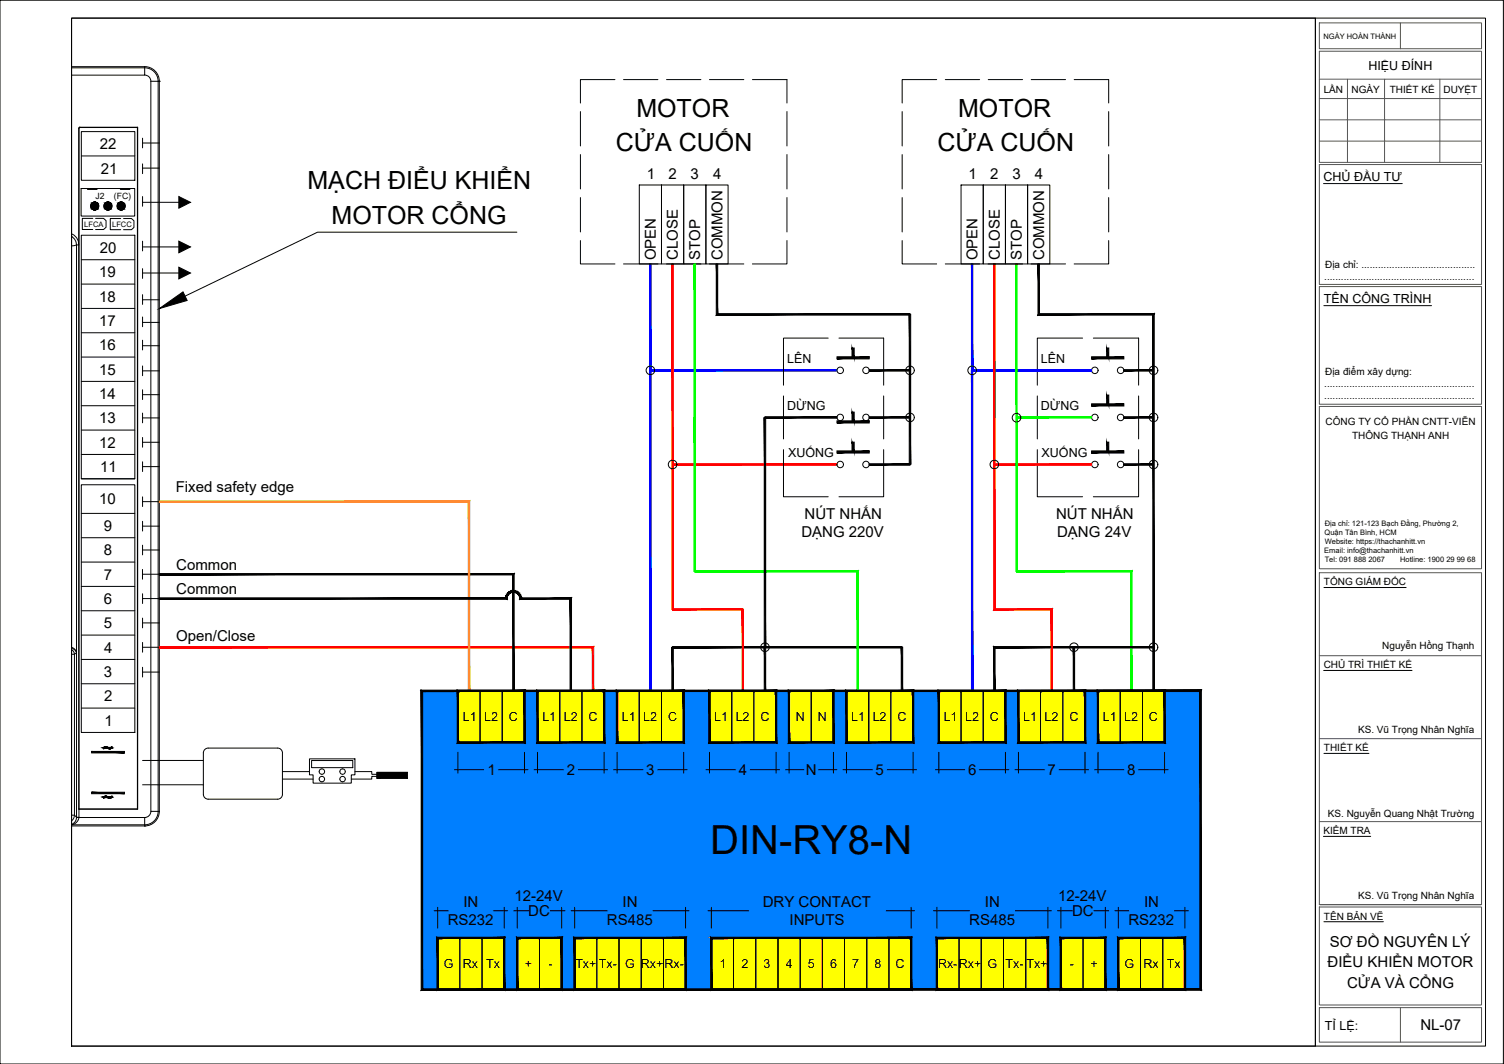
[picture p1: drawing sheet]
<svg xmlns="http://www.w3.org/2000/svg" width="420mm" height="297mm" viewBox="0 0 420 297" stroke-linecap="round" stroke-linejoin="round" font-family="sans-serif">
<!-- layer: PDF_Solid Fills -->
<g fill="#000" stroke="#000" stroke-width=".28">
<path d="M29.1 57.9h2.1zM29.6 58.5h1.1zM29.6 56.6h1.1zM50 54.9l3.2 1.6-3.2 1.6zM50 74.6l3.2 1.6-3.2 1.7zM50 67.3l3.2 1.6-3.2 1.7z"/>
<path d="M26.3 58.6h.4zM26.3 58.6h.4z"/>
<path d="M26.3 56.4h.4zM26.3 56.4h.4zM26.3 56.4h.4z"/>
<path d="M26.3 56.4l.5 .1zM26.1 56.5h.7zM26.1 56.5h.7zM26.1 56.5h.7z"/>
<path d="M26.1 56.5l.9 .1zM25.9 56.6h1.1zM25.9 56.6h1.1zM25.9 56.6h1.1z"/>
<path d="M26.1 58.6h.7zM26.1 58.6h.6zM26.3 58.6h.4z"/>
<path d="M25.9 56.6l1.3 .1zM25.7 56.7h1.5zM25.7 56.7h1.5zM25.7 56.7h1.5z"/>
<path d="M25.9 58.5h1.1zM25.9 58.5l.9 .1zM26.1 58.6h.7zM26.1 58.6h.7z"/>
<path d="M25.7 56.7l1.6 .1zM25.7 56.7l1.6 .1h-1.7zM25.6 56.8h1.7zM25.6 56.8h1.7z"/>
<path d="M25.7 58.4h1.5zM25.7 58.4l1.3 .1zM25.9 58.5h1.1zM25.9 58.5h1.1z"/>
<path d="M25.6 56.8l1.8 .2-.1-.2zM25.6 56.8l1.8 .2h-1.9zM25.5 57h1.9zM25.5 57h1.9z"/>
<path d="M25.6 58.2h1.7zM25.6 58.2l1.6 .2zM25.7 58.4h1.5zM25.7 58.4h1.5z"/>
<path d="M25.5 57l2 .1-.1-.1zM25.5 57l2 .1h-2.1zM25.4 57.1h2.1zM25.4 57.1h2.1z"/>
<path d="M25.5 58.1l1.8 .1 .1-.1zM25.5 58.1l1.8 .1h-1.7zM25.6 58.2h1.7zM25.6 58.2h1.7z"/>
<path d="M25.4 57.1l2.1 .2v-.2zM25.4 57.1l2.1 .2h-2.1zM25.4 57.3h2.1zM25.4 57.3h2.1z"/>
<path d="M25.4 57.9l2 .2 .1-.2zM25.4 57.9l2 .2h-1.9zM25.5 58.1h1.9zM25.5 58.1h1.9z"/>
<path d="M25.4 57.3l2.2 .2-.1-.2zM25.4 57.3l2.2 .2h-2.2z"/>
<path d="M25.4 57.7l2.1 .2v-.2zM25.4 57.7l2.1 .2h-2.1zM25.4 57.9h2.1zM25.4 57.9h2.1z"/>
<path d="M25.4 57.5l2.1 .2 .1-.2zM25.4 57.5l2.1 .2h-2.1zM25.4 57.7h2.1zM25.4 57.7h2.1z"/>
<path d="M30 58.6h.3zM30 58.6h.3z"/>
<path d="M30 56.4h.3zM30 56.4h.3zM30 56.4h.3z"/>
<path d="M30 56.4l.5 .1zM29.8 56.5h.7z"/>
<path d="M29.8 58.6h.7zM29.8 58.6h.7z"/>
<path d="M29.8 58.6h.7zM29.8 58.6h.5zM30 58.6h.3z"/>
<path d="M29.8 56.5h.7zM29.8 56.5h.7z"/>
<path d="M29.8 56.5l.9 .1zM29.6 56.6h1.1zM29.6 56.6h1.1z"/>
<path d="M29.6 56.6l1.3 .1zM29.4 56.7h1.5zM29.4 56.7h1.5zM29.4 56.7h1.5z"/>
<path d="M29.6 58.5h1.1zM29.6 58.5l.9 .1z"/>
<path d="M29.4 56.7l1.6 .1zM29.4 56.7l1.6 .1h-1.7zM29.3 56.8h1.7zM29.3 56.8h1.7z"/>
<path d="M29.4 58.4h1.5zM29.4 58.4l1.3 .1zM29.6 58.5h1.1z"/>
<path d="M29.3 56.8l1.8 .2-.1-.2zM29.3 56.8l1.8 .2h-1.9zM29.2 57h1.9zM29.2 57h1.9z"/>
<path d="M29.3 58.2h1.7zM29.3 58.2l1.6 .2zM29.4 58.4h1.5zM29.4 58.4h1.5z"/>
<path d="M29.2 57l2 .1-.1-.1zM29.2 57l2 .1h-2.1zM29.1 57.1h2.1zM29.1 57.1h2.1z"/>
<path d="M29.2 58.1l1.8 .1 .1-.1zM29.2 58.1l1.8 .1h-1.7zM29.3 58.2h1.7zM29.3 58.2h1.7z"/>
<path d="M29.1 57.1l2.1 .2v-.2zM29.1 57.1l2.1 .2h-2.1zM29.1 57.3h2.1zM29.1 57.3h2.1z"/>
<path d="M29.1 57.9l2 .2 .1-.2zM29.1 57.9l2 .2h-1.9zM29.2 58.1h1.9zM29.2 58.1h1.9z"/>
<path d="M29.1 57.3l2.2 .2-.1-.2zM29.1 57.3l2.2 .2h-2.3z"/>
<path d="M29.1 57.7l2.1 .2v-.2zM29.1 57.7l2.1 .2h-2.1zM29.1 57.9h2.1z"/>
<path d="M29 57.5l2.2 .2 .1-.2zM29 57.5l2.2 .2h-2.1zM29.1 57.7h2.1zM29.1 57.7h2.1z"/>
<path d="M33.6 58.6h.4zM33.6 58.6h.4z"/>
<path d="M33.6 56.4h.4zM33.6 56.4h.4zM33.6 56.4h.4z"/>
<path d="M33.6 56.4l.6 .1zM33.5 56.5h.7zM33.5 56.5h.7zM33.5 56.5h.7z"/>
<path d="M33.5 56.5l.9 .1zM33.3 56.6h1.1zM33.3 56.6h1.1zM33.3 56.6h1.1z"/>
<path d="M33.5 58.6h.7zM33.5 58.6h.5zM33.6 58.6h.4z"/>
<path d="M33.3 56.6l1.2 .1zM33.1 56.7h1.4zM33.1 56.7h1.4zM33.1 56.7h1.4z"/>
<path d="M33.3 58.5h1.1zM33.3 58.5l.9 .1zM33.5 58.6h.7zM33.5 58.6h.7z"/>
<path d="M33.1 56.7l1.6 .1zM33.1 56.7l1.6 .1h-1.7zM33 56.8h1.7zM33 56.8h1.7z"/>
<path d="M33.1 58.4h1.4zM33.1 58.4l1.3 .1zM33.3 58.5h1.1zM33.3 58.5h1.1z"/>
<path d="M33 56.8l1.8 .2-.1-.2zM33 56.8l1.8 .2h-1.9zM32.9 57h1.9zM32.9 57h1.9z"/>
<path d="M33 58.2h1.7zM33 58.2l1.5 .2zM33.1 58.4h1.4zM33.1 58.4h1.4z"/>
<path d="M32.9 57l2 .1-.1-.1zM32.9 57l2 .1h-2.1zM32.8 57.1h2.1zM32.8 57.1h2.1z"/>
<path d="M32.9 58.1l1.8 .1 .1-.1zM32.9 58.1l1.8 .1h-1.7zM33 58.2h1.7zM33 58.2h1.7z"/>
<path d="M32.8 57.1l2.1 .2v-.2zM32.8 57.1l2.1 .2h-2.2zM32.7 57.3h2.2zM32.7 57.3h2.2z"/>
<path d="M32.8 57.9l2 .2 .1-.2zM32.8 57.9l2 .2h-1.9zM32.9 58.1h1.9zM32.9 58.1h1.9z"/>
<path d="M32.7 57.3l2.2 .2v-.2zM32.7 57.3l2.2 .2h-2.2z"/>
<path d="M32.7 57.7l2.2 .2v-.2zM32.7 57.7l2.2 .2h-2.1zM32.8 57.9h2.1zM32.8 57.9h2.1z"/>
<path d="M32.7 57.5l2.2 .2v-.2zM32.7 57.5l2.2 .2h-2.2zM32.7 57.7h2.2zM32.7 57.7h2.2z"/>
<path d="M25.6 209.8l9.2 .4h-9.2zM25.6 209.8l9.2 .4v-.4z"/>
<path d="M105.3 217.3h8.5v-1.7zM105.3 215.6h8.5l-8.5 1.7z"/>
<path d="M25.6 221.2h9.2v.4zM25.6 221.2v.4h9.2z"/>
</g>
<!-- layer: PDF_Geometry -->
<g fill="none" stroke="#000" stroke-width=".28">
<path d="M20 18.6h20.4v2.4h-20.4M20 18.9h20.4a3.8 3.8 0 0 1 3.8 3.8M40.4 18.6a4.1 4.1 0 0 1 4.1 4.1M22 35.8l.1 .1M22.3 35.5h16.2l-16.1 .1M22.3 35.5l-.3 .3v190.1M22.3 35.5l.1 .1M22.4 35.6l-.3 .3v189.9M22.7 36.7h15v13.6h-15zM38.5 35.5v190.4l-.1-190.3M39.8 38.6v2.7M39.8 39.9h4.7"/>
<path d="M40.4 21a1.72 1.72 0 0 1 1.7 1.7M42.1 22.7v203.8h2.4M42.1 22.7h2.4M44.2 22.7h.1M44.2 22.7v203.8a3.8 3.8 0 0 1-3.8 3.8h-20.4a2.4 2.4 0 0 0 2.1-2.1v-2.3M44.5 22.7h.1M44.5 22.7v203.8M22.7 52.6h14.9v7.7h-14.9zM22.7 43.5h15M24.4 52.9h2.7M33.6 52.9h2.7M39.8 45.8v2.7"/>
<path d="M39.8 54.9v2.7M39.8 46.9h4.7M39.8 56.5h10.2M20 65.3a3.2 3.2 0 0 1 2 3.1h-.6v159.8h.7M20 66a2.62 2.62 0 0 1 1.4 2.4l-1.4 .3M22.7 65.7h15v68h-15zM22.7 72.5h15M22.7 79.3h15M25.9 61h-2.9v3.1h2.9M26.7 61h2.2l.7 .6v1.9l-.7 .6h-2.2M33.7 61h-2.9v3.1h2.9M34.5 61h2.2l.7 .6v1.9l-.7 .6h-2.2"/>
<path d="M39.8 67.3v2.7M39.8 75v2.7M39.8 76.2h10.2M39.8 68.9h10.2M22.7 99.7h15M22.7 86.1h15M22.7 92.9h15M39.8 82.3v2.7M39.8 88.5v2.7M39.8 95v2.7M39.8 90h4.7M39.8 83.7h4.7"/>
<path d="M39.8 96.5h4.7M22.7 106.5h15M22.7 113.3h15M39.8 102.2v2.7M39.8 108.8v2.7M39.8 115.3v2.7M39.8 116.7h4.7M39.8 103.5h4.7M39.8 110.2h4.7M22.7 135.3h15v69.2h-15zM22.7 120.1h15M22.7 126.9h15"/>
<path d="M22.7 133.7h15M39.8 122.1v2.7M39.8 128.9v2.7M39.8 138.7v2.7M39.8 130.3h4.7M39.8 123.5h4.7M22.7 143.3h15M22.7 150.1h15M22.7 156.9h15M39.8 159v2.7M39.8 145.5v2.8M39.8 152.2v2.7"/>
<path d="M39.8 153.5h4.7M39.8 140h4.7M39.8 146.9h4.7M22.7 163.7h15M22.7 170.5h15M22.7 177.3h15M39.8 160.3h4.7M39.8 165.8v2.7M39.8 172.6v2.7M39.8 179.4v2.7M39.8 173.9h4.7M39.8 167.1h4.7"/>
<path d="M20 180.7a1.87 1.87 0 0 1 1.4 1.6l-.6 .4v44.9l-.1 .6-.7 1M20 181.1a1.52 1.52 0 0 1 1.4 1.2M20 181.4l.7 .7 .1 .6h-.8M22.7 184.1h15M22.7 190.9h15M22.7 197.7h15M39.8 186.3v2.7M39.8 187.6h4.7M39.8 180.7h4.7M39.8 219.1h17M39.8 212.3h17M57.4 209.1l.8-.3h19.3a1.34 1.34 0 0 1 1.4 1.4v11.6a1.36 1.36 0 0 1-1.4 1.3h-19.3a1.36 1.36 0 0 1-1.4-1.3v-11.6z"/>
<path d="M78.9 217.5h8.6M78.9 215.4h7.6M86.5 211.9h12.7v4.4h-1.1v2.3h-10.6v-2.3h-1zM87 212.3h11.6v2h-11.6zM99.2 215.4h4.7v.8h1.9M105.3 215.6h8.5v1.7h-8.5zM105.8 216.7h-1.9v.8h-5.8M20 227.6h.8l.6 .6a2.11 2.11 0 0 1-1.4 1.9M20 230.6h20.4M21.4 228.2h19M22.1 225.8l16.4 .1M22.1 225.8h16.3"/>
<path d="M40.4 228.2h.1M40.4 230.6h.1M40.4 228.2v2.4M42.1 226.5a1.72 1.72 0 0 1-1.7 1.7M44.5 226.5a4.1 4.1 0 0 1-4.1 4.1"/>
<circle cx="89.9" cy="217.5" r=".76"/>
<circle cx="89.9" cy="215.4" r=".76"/>
<circle cx="95.7" cy="215.4" r=".76"/>
<circle cx="95.7" cy="217.5" r=".76"/>
</g>
<!-- layer: 0 -->
<g fill="#000" stroke="#000" stroke-width=".28">
<path d="M44.5 86.2l6.6-4.7 1.2 2.4zM28.9 208.9h.2zM29.8 208.9h1.4zM30.5 209h.3zM30.8 208.7h.5zM31.1 208.6l.1-.1zM28.9 222.7h.2zM29.8 222.6h1.4zM30.5 222.8h.3zM31.1 222.4l.1-.1z"/>
<path d="M233.8 99.6v.6l9-.6zM233.8 100.2l9-.6v.6z"/>
<path d="M238 97.2v2.7h.6zM238 97.2h.6v2.7z"/>
<path d="M200.1 88h54.1v-.4zM200.1 88l.4-.4h53.7zM200.1 73.7v14.3l.4-.4zM200.1 73.7h.4v13.9z"/>
<path d="M304.9 99.6v.6l9.1-.6zM304.9 100.2l9.1-.6v.6z"/>
<path d="M309.1 97.2v2.7h.7zM309.1 97.2h.7v2.7z"/>
<path d="M213.7 116.3v.4l20.1-.4zM213.7 116.7l20.1-.4v.4z"/>
<path d="M233.8 117.5v.6l9-.6zM233.8 118.1l9-.6v.6z"/>
<path d="M238 115v2.8h.6zM238 115h.6v2.8z"/>
<path d="M242.8 116.3v.4l11.4-.4zM242.8 116.7l11.4-.4v.4z"/>
<path d="M242.8 103.6h11.4v-.4zM242.8 103.2h11.4l-11.4 .4z"/>
<path d="M304.9 112.7v.6l9.1-.6zM304.9 113.3l9.1-.6v.6z"/>
<path d="M309.1 110.3v2.7h.7zM309.1 110.3h.7v2.7z"/>
<path d="M314 116.3v.4l8.2-.4zM314 116.7l8.2-.4v.4z"/>
<path d="M314 103.6h8.2v-.4zM314 103.2h8.2l-8.2 .4z"/>
<path d="M233.8 125.9v.6l9-.6zM233.8 126.5l9-.6v.6z"/>
<path d="M238 123.4v2.8h.6zM238 123.4h.6v2.8z"/>
<path d="M254 87.8v41.9h.4zM254 87.8h.4v41.9z"/>
<path d="M242.8 129.9h11.4v-.4zM242.8 129.5h11.4l-11.4 .4z"/>
<path d="M304.9 125.9v.6l9.1-.6zM304.9 126.5l9.1-.6v.6z"/>
<path d="M309.1 123.4v2.8h.7zM309.1 123.4h.7v2.8z"/>
<path d="M314 129.5v.4l8.2-.4zM314 129.9l8.2-.4v.4z"/>
<path d="M44.5 160.1v.4l99.1-.4zM44.5 160.5l99.1-.4-.4 .4zM143.2 160.5l.4 32.4v-32.8zM143.2 160.5l.4 32.4h-.4z"/>
<path d="M117.7 192.7l.4 .4 217.5-.4zM118.1 193.1l217.5-.4-.4 .4zM335.2 193.1l.4 83.4v-83.8zM335.2 193.1l.4 83.4-.4-.4zM117.7 276.5h217.9l-.4-.4zM118.1 276.1h217.1l-217.5 .4zM117.7 192.7v83.8l.4-.4zM117.7 192.7l.4 .4v83z"/>
<path d="M127.7 192.7l.4 .4 18.6-.4zM128.1 193.1l18.6-.4-.4 .4zM146.3 193.1l.4 14.4v-14.8zM146.3 193.1l.4 14.4-.4-.4zM127.7 207.5h19l-.4-.4zM128.1 207.1h18.2l-18.6 .4zM127.7 192.7v14.8l.4-.4zM127.7 192.7l.4 .4v14z"/>
<path d="M150 192.7l.4 .4 18.6-.4zM150.4 193.1l18.6-.4-.4 .4zM168.6 193.1l.4 14.4v-14.8zM168.6 193.1l.4 14.4-.4-.4zM150 207.5h19l-.4-.4zM150.4 207.1h18.2l-18.6 .4zM150 192.7v14.8l.4-.4zM150 192.7l.4 .4v14z"/>
<path d="M159.3 167.3v25.6h.4zM159.7 166.9v26l-.4-25.6zM145.2 167.3h14.1l.4-.4zM145.6 166.9h14.1l-14.5 .4zM145.2 166.9v.4l.4-.4zM145.2 166.9h.4zM145.1 166.6l.1 .3h.4zM145.1 166.6l.4-.2 .1 .5zM145 166.2l.1 .4 .4-.2zM145 166.2l.3-.2 .2 .4zM144.8 165.9l.2 .3 .3-.2zM144.8 165.9l.3-.3 .2 .4zM144.5 165.7l.3 .2 .3-.3zM144.7 165.3l.4 .3-.6 .1zM144.2 165.5l.3 .2 .2-.4zM144.3 165.1l.4 .2-.5 .2zM143.8 165.4l.4 .1 .1-.4zM143.9 165l.4 .1-.5 .3zM143.4 165.3l.4 .1 .1-.4zM143.4 164.9l.5 .1-.5 .3zM143.4 164.9l-.3 .5 .3-.1zM143 165l.4-.1-.3 .5zM143 165l-.3 .5 .4-.1zM142.5 165.1l.5-.1-.3 .5zM142.5 165.1l-.1 .6 .3-.2zM142.1 165.3l.4-.2-.1 .6zM142.1 165.3v.6l.3-.2zM141.8 165.6l.3-.3v.6zM141.8 165.6l.1 .6 .2-.3zM141.8 165.6l.1 .6-.4-.2zM141.5 166l.2 .6 .2-.4zM141.5 166l.2 .6-.4-.2zM141.3 166.4l.3 .5 .1-.3zM141.3 166.4l.3 .5h-.4zM141.2 166.9l.4 .4v-.4zM141.2 166.9l.4 .4zM44.5 167.3h97.1l-.4-.4zM44.5 166.9h96.7l-96.7 .4z"/>
<path d="M172.2 192.7l.4 .4 18.6-.4zM172.6 193.1l18.6-.4-.4 .4zM190.8 193.1l.4 14.4v-14.8zM190.8 193.1l.4 14.4-.4-.4zM172.2 207.5h19l-.4-.4zM172.2 207.5l.4-.4h18.2zM172.2 192.7v14.8l.4-.4zM172.2 192.7l.4 .4v14z"/>
<path d="M187.7 180.7v12.2h.4zM187.7 180.7h.4v12.2z"/>
<path d="M187.9 180.5v.4l64.1-.4zM187.9 180.9l64.1-.4v.4z"/>
<path d="M198 192.7l.4 .4 18.6-.4zM198.4 193.1l18.6-.4-.4 .4zM216.6 193.1l.4 14.4v-14.8zM216.6 193.1l.4 14.4-.4-.4zM198 207.5h19l-.4-.4zM198.4 207.1h18.2l-18.6 .4zM198 192.7v14.8l.4-.4zM198 192.7l.4 .4v14z"/>
<path d="M213.5 180.7v12.2h.4zM213.5 180.7h.4v12.2z"/>
<path d="M213.5 116.5v64.2h.4zM213.5 116.5h.4v64.2z"/>
<path d="M220.2 192.7l.4 .4 12.4-.4zM220.6 193.1l12.4-.4-.4 .4zM232.6 193.1l.4 14.4v-14.8zM232.6 193.1l.4 14.4-.4-.4zM220.2 207.5h12.8l-.4-.4zM220.6 207.1h12l-12.4 .4zM220.2 192.7v14.8l.4-.4zM220.2 192.7l.4 .4v14z"/>
<path d="M236.3 192.7l.4 .4 18.6-.4zM236.7 193.1l18.6-.4-.4 .4zM254.9 193.1l.4 14.4v-14.8zM254.9 193.1l.4 14.4-.4-.4zM236.3 207.5h19l-.4-.4zM236.3 207.5l.4-.4h18.2zM236.3 192.7v14.8l.4-.4zM236.3 192.7l.4 .4v14z"/>
<path d="M251.8 180.7v12.2h.4zM251.8 180.7h.4v12.2z"/>
<path d="M262.1 192.7l.4 .4 18.6-.4zM262.5 193.1l18.6-.4-.4 .4zM281.1 192.7l-.4 .4 .4 14.4zM280.7 193.1l.4 14.4-.4-.4zM262.1 207.5h19l-.4-.4zM262.1 207.5l.4-.4h18.2zM262.1 192.7v14.8l.4-.4zM262.1 192.7l.4 .4v14z"/>
<path d="M277.6 180.5v12.4h.4zM277.6 180.5l.4 .4v12zM277.6 180.5l.4 .4 44.2-.4zM278 180.9l44.2-.4v.4z"/>
<path d="M284.3 192.7l.4 .4 18.6-.4zM284.7 193.1l18.6-.4-.4 .4zM302.9 193.1l.4 14.4v-14.8zM302.9 193.1l.4 14.4-.4-.4zM284.3 207.5h19l-.4-.4zM284.3 207.5l.4-.4h18.2zM284.3 192.7v14.8l.4-.4zM284.3 192.7l.4 .4v14z"/>
<path d="M299.8 180.7v12.2h.4zM299.8 180.7h.4v12.2z"/>
<path d="M306.5 192.7l.4 .4 18.6-.4zM306.9 193.1l18.6-.4-.3 .4zM325.2 193.1l.3 14.4v-14.8zM325.2 193.1l.3 14.4-.3-.4zM306.5 207.5h19l-.3-.4zM306.5 207.5l.4-.4h18.3zM306.5 192.7v14.8l.4-.4zM306.5 192.7l.4 .4v14z"/>
<path d="M322.1 88v104.9h.3zM322.4 87.6v105.3l-.3-104.9zM290 88h32.1l.3-.4zM290 88l.4-.4h32zM290 73.7v14.3l.4-.4zM290 73.7h.4v13.9z"/>
<path d="M28.9 208.9h.3zM28.9 208.9h.2z"/>
<path d="M28.9 208.8h.5zM28.9 208.8l.3 .1z"/>
<path d="M29.4 208.5h.3zM29.4 208.5h.3zM29.4 208.5h.3z"/>
<path d="M28.9 208.8h.7zM28.9 208.8h.5z"/>
<path d="M29.4 208.5l.5 .1zM29.2 208.6h.7z"/>
<path d="M29.2 208.6h.7zM29.2 208.6h.7z"/>
<path d="M29.2 208.6h1zM29 208.6h1.2z"/>
<path d="M29 208.6l1.2 .1zM29 208.7h1.2z"/>
<path d="M29 208.7h1.4zM29 208.7h1.4z"/>
<path d="M29 208.7h1.4zM28.9 208.7h1.5z"/>
<path d="M28.9 208.7h1.6zM28.9 208.7h1.6z"/>
<path d="M28.9 208.7h1.7zM28.9 208.7h1.7z"/>
<path d="M30.5 209h.3zM30.5 209h.3z"/>
<path d="M30.3 209h.7zM30.3 209h.5z"/>
<path d="M30.3 209h.7zM30.3 209h.7z"/>
<path d="M30 208.9h1.1zM30 208.9l1 .1z"/>
<path d="M29.9 208.9h1.3zM29.9 208.9h1.2z"/>
<path d="M29.8 208.9h1.4zM29.8 208.9h1.4z"/>
<path d="M28.9 208.8h2.3zM28.9 208.8h2.4z"/>
<path d="M29.6 208.8h1.6zM29.6 208.8l1.6 .1zM29.8 208.9h1.4z"/>
<path d="M31.1 208.6l.2 .1zM30.9 208.7h.4z"/>
<path d="M30.9 208.7h.4zM30.8 208.7h.5zM30.6 208.7h.7z"/>
<path d="M28.9 208.7h2.4zM28.9 208.7h2.4z"/>
<path d="M28.9 208.7l2.4 .1zM28.9 208.7l2.4 .1z"/>
<path d="M28.9 208.8h2.4zM28.9 208.8h2.4z"/>
<path d="M28.9 222.6h.3zM28.9 222.6l.2 .1z"/>
<path d="M28.9 222.6h.5zM28.9 222.6h.7z"/>
<path d="M28.9 222.6h.5zM28.9 222.6h.3z"/>
<path d="M29.4 222.3h.3zM29.4 222.3h.3zM29.4 222.3h.3z"/>
<path d="M29.4 222.3h.5zM29.2 222.3h.7z"/>
<path d="M29.2 222.3h.7zM29.2 222.3h.7z"/>
<path d="M29.2 222.3l1 .1zM29 222.4h1.2z"/>
<path d="M29 222.4h1.2zM29 222.4h1.2z"/>
<path d="M29 222.4h1.4zM29 222.4h1.4z"/>
<path d="M29 222.4l1.4 .1zM28.9 222.5h1.5z"/>
<path d="M28.9 222.5h1.6zM28.9 222.5h1.6z"/>
<path d="M28.9 222.5h1.7zM28.9 222.5h1.7z"/>
<path d="M30.5 222.8h.3zM30.5 222.8h.3z"/>
<path d="M30.3 222.7h.7zM30.3 222.7l.5 .1z"/>
<path d="M30.3 222.7h.7zM30.3 222.7h.7z"/>
<path d="M30 222.7h1.1zM30 222.7h1z"/>
<path d="M29.9 222.6h1.3zM29.9 222.6l1.2 .1z"/>
<path d="M29.8 222.6h1.4zM29.8 222.6h1.4z"/>
<path d="M29.6 222.6h1.6zM29.6 222.6h1.6zM29.8 222.6h1.4z"/>
<path d="M31.1 222.4h.2zM30.9 222.4h.4z"/>
<path d="M30.9 222.4l.4 .1zM30.8 222.5h.5z"/>
<path d="M30.8 222.5h.5zM30.6 222.5h.7z"/>
<path d="M28.9 222.5h2.4zM28.9 222.5h2.4z"/>
<path d="M28.9 222.5l2.4 .1zM28.9 222.5l2.4 .1z"/>
<path d="M28.9 222.6h2.4zM28.9 222.6h2.4z"/>
<path d="M28.9 222.6h2.4zM28.9 222.6h2.3z"/>
<path d="M122.1 261.6l.4 .5 18.6-.5zM122.5 262.1l18.6-.5-.4 .5zM141.1 261.6l-.4 .5 .4 14.4zM140.7 262.1l.4 14.4-.4-.4zM122.1 276.5h19l-.4-.4zM122.5 276.1h18.2l-18.6 .4zM122.1 261.6v14.9l.4-.4zM122.1 261.6l.4 .5v14z"/>
<path d="M144.3 261.6l.4 .5 12.4-.5zM144.7 262.1l12.4-.5-.4 .5zM157.1 261.6l-.4 .5 .4 14.4zM156.7 262.1l.4 14.4-.4-.4zM144.3 276.5h12.8l-.4-.4zM144.7 276.1h12l-12.4 .4zM144.3 261.6v14.9l.4-.4zM144.3 261.6l.4 .5v14z"/>
<path d="M160.3 261.6l.4 .5 31-.5zM160.7 262.1l31-.5-.4 .5zM191.7 261.6l-.4 .5 .4 14.4zM191.3 262.1l.4 14.4-.4-.4zM160.3 276.5h31.4l-.4-.4zM160.7 276.1h30.6l-31 .4zM160.3 261.6v14.9l.4-.4zM160.3 261.6l.4 .5v14z"/>
<path d="M198.5 261.6l.4 .5 55.8-.5zM198.9 262.1l55.8-.5-.4 .5zM254.7 261.6l-.4 .5 .4 14.4zM254.3 262.1l.4 14.4-.4-.4zM198.5 276.5h56.2l-.4-.4zM198.5 276.5l.4-.4h55.4zM198.5 261.6v14.9l.4-.4zM198.5 261.6l.4 .5v14z"/>
<path d="M261.5 261.6l.4 .5 31-.5zM261.9 262.1l31-.5-.4 .5zM292.9 261.6l-.4 .5 .4 14.4zM292.5 262.1l.4 14.4-.4-.4zM261.5 276.5h31.4l-.4-.4zM261.9 276.1h30.6l-31 .4zM261.5 261.6v14.9l.4-.4zM261.5 261.6l.4 .5v14z"/>
<path d="M296.2 261.6l.4 .5 12.4-.5zM296.6 262.1l12.4-.5-.4 .5zM309 261.6l-.4 .5 .4 14.4zM308.6 262.1l.4 14.4-.4-.4zM296.2 276.5h12.8l-.4-.4zM296.2 276.5l.4-.4h12zM296.2 261.6v14.9l.4-.4zM296.2 261.6l.4 .5v14z"/>
<path d="M312.2 261.6l.4 .5 18.6-.5zM312.6 262.1l18.6-.5-.4 .5zM331.2 261.6l-.4 .5 .4 14.4zM330.8 262.1l.4 14.4-.4-.4zM312.2 276.5h19l-.4-.4zM312.2 276.5l.4-.4h18.2zM312.2 261.6v14.9l.4-.4zM312.2 261.6l.4 .5v14z"/>
</g>
<g fill="none" stroke="#000" stroke-width=".28">
<path d="M0 .1h420v296.9h-420zM20 5.1h395v286.9h-395zM20 5.1h347.5v286.9h-347.5zM367.5 5.1v286.9M162.1 31.2v9.6M171.8 22.2h-9.7v6.6M174.2 22.2h9.6M186.2 22.2h9.6M198.2 22.2h9.6M210.2 22.2h9.6v6.6M219.8 31.2v9.6M252 31.2v9.6"/>
<path d="M261.7 22.2h-9.7v6.6M264.1 22.2h9.6M276.1 22.2h9.6M288.1 22.2h9.6M300.1 22.2h9.6v6.6M309.7 31.2v9.6M162.1 43.2v9.6M162.1 55.2v9.6M178.6 51.6h6.2v22.1h-6.2zM184.8 51.6h6.2v22.1h-6.2zM191 51.6h6.2v22.1h-6.2zM197.2 51.6h6.2v22.1h-6.2z"/>
<path d="M219.8 43.2v9.6M219.8 55.2v9.6M252 43.2v9.6M252 55.2v9.6M268.5 51.6h6.2v22.1h-6.2zM274.7 51.6h6.2v22.1h-6.2zM280.9 51.6h6.2v22.1h-6.2zM287.1 51.6h6.2v22.1h-6.2zM309.7 43.2v9.6M309.7 55.2v9.6M369.7 51.3h22M144.4 64.8h-55.7l-37 17.9"/>
<path d="M162.1 67.2v6.5h9.7M174.2 73.7h9.6M186.2 73.7h9.6M198.2 73.7h9.6M219.8 67.2v6.5h-9.6M252 67.2v6.5h9.7M264.1 73.7h9.6M276.1 73.7h9.6M288.1 73.7h9.6M309.7 67.2v6.5h-9.6M231.4 94.4h-12.5v13.1M234.4 94.4h12.5v13.1"/>
<path d="M302.4 94.4h-12.6v13.1M305.4 94.4h12.7v13.1M369.8 85.3h30.1M218.9 110.5v12M246.9 110.5v12M289.8 110.5v12M318.1 110.5v12M218.9 125.5v13.2h12.5M246.9 125.5v13.2h-12.5M289.8 125.5v13.2h12.6M318.1 125.5v13.2h-12.7M369.9 164h22.9"/>
<path d="M127.9 192.9h6.2v14.4h-6.2zM134.1 192.9h6.2v14.4h-6.2zM140.3 192.9h6.2v14.4h-6.2zM150.2 192.9h6.2v14.4h-6.2zM156.4 192.9h6.2v14.4h-6.2zM162.6 192.9h6.2v14.4h-6.2zM172.4 192.9h6.2v14.4h-6.2zM178.6 192.9h6.2v14.4h-6.2zM184.8 192.9h6.2v14.4h-6.2zM198.2 192.9h6.2v14.4h-6.2zM204.4 192.9h6.2v14.4h-6.2zM210.6 192.9h6.2v14.4h-6.2z"/>
<path d="M220.4 192.9h6.2v14.4h-6.2zM226.6 192.9h6.2v14.4h-6.2zM236.5 192.9h6.2v14.4h-6.2zM242.7 192.9h6.2v14.4h-6.2zM248.9 192.9h6.2v14.4h-6.2zM262.3 192.9h6.2v14.4h-6.2zM268.5 192.9h6.2v14.4h-6.2zM274.7 192.9h6.2v14.4h-6.2zM284.5 192.9h6.2v14.4h-6.2zM290.7 192.9h6.2v14.4h-6.2zM296.9 192.9h6.2v14.4h-6.2zM306.7 192.9h6.2v14.4h-6.2z"/>
<path d="M312.9 192.9h6.3v14.4h-6.3zM319.2 192.9h6.1v14.4h-6.1zM369.8 187.2h24.7M28.9 208.7l.6-.2 1.3 .2 .5-.2a.76 .76 0 0 1-.6 .6 .76 .76 0 0 1-.8-.2l-1 .1zM127 214.9h20.5M127.9 210v5.8M146.5 210v5.8M149.2 214.9h20.5M150.2 210v5.8M168.8 210v5.8M171.4 214.9h20.6M172.4 210v5.8"/>
<path d="M191 210v5.8M197.2 214.9h20.6M198.2 210v5.8M216.8 210v5.8M219.5 214.9h14.3M220.4 210v5.8M232.8 210v5.8M235.5 214.9h20.5M236.5 210v5.8M255.1 210v5.8M261.3 214.9h20.5M262.3 210v5.8"/>
<path d="M280.9 210v5.8M283.5 214.9h20.6M284.5 210v5.8M303.1 210v5.8M305.8 214.9h20.5M306.7 210v5.8M325.3 210v5.8M369.9 210.3h12.5M28.9 222.5l.8-.2a1.5 1.5 0 0 0 1.6 0 .76 .76 0 0 1-.6 .6 .76 .76 0 0 1-.8-.3l-1 .2zM369.7 233.5h13.2M121.3 254.3h20.5M122.3 253.3v5.8"/>
<path d="M140.9 253.3v5.8M143.5 254.3h14.4M144.5 253.3v5.8M156.9 253.3v5.8M159.6 254.3h32.9M160.5 253.3v5.8M191.5 253.3v5.8M197.8 254.3h57.7M198.7 253.3v5.8M254.5 253.3v5.8M260.8 254.3h32.9M261.7 253.3v5.8"/>
<path d="M292.7 253.3v5.8M295.4 254.3h14.3M296.4 253.3v5.8M308.8 253.3v5.8M311.5 254.3h20.5M312.4 253.3v5.8M331 253.3v5.8M369.9 257.3h16.6M122.3 261.8h6.2v14.5h-6.2zM128.5 261.8h6.2v14.5h-6.2zM134.7 261.8h6.2v14.5h-6.2zM144.5 261.8h6.2v14.5h-6.2z"/>
<path d="M150.7 261.8h6.2v14.5h-6.2zM160.5 261.8h6.2v14.5h-6.2zM166.7 261.8h6.2v14.5h-6.2zM172.9 261.8h6.2v14.5h-6.2zM179.1 261.8h6.2v14.5h-6.2zM185.3 261.8h6.2v14.5h-6.2zM198.7 261.8h6.2v14.5h-6.2zM204.9 261.8h6.2v14.5h-6.2zM211.1 261.8h6.2v14.5h-6.2zM217.3 261.8h6.2v14.5h-6.2zM223.5 261.8h6.2v14.5h-6.2zM229.7 261.8h6.2v14.5h-6.2z"/>
<path d="M235.9 261.8h6.2v14.5h-6.2zM242.1 261.8h6.2v14.5h-6.2zM248.3 261.8h6.2v14.5h-6.2zM261.7 261.8h6.2v14.5h-6.2zM267.9 261.8h6.2v14.5h-6.2zM274.1 261.8h6.2v14.5h-6.2zM280.3 261.8h6.2v14.5h-6.2zM286.5 261.8h6.2v14.5h-6.2zM296.4 261.8h6.2v14.5h-6.2zM302.6 261.8h6.2v14.5h-6.2zM312.4 261.8h6.2v14.5h-6.2zM318.6 261.8h6.2v14.5h-6.2z"/>
<path d="M324.8 261.8h6.2v14.5h-6.2z"/>
<circle cx="181.7" cy="103.4" r="1.2"/>
<circle cx="234.7" cy="103.4" r=".9"/>
<circle cx="234.7" cy="116.5" r=".9"/>
<circle cx="241.9" cy="103.4" r=".9"/>
<circle cx="241.9" cy="116.5" r=".9"/>
<circle cx="254.2" cy="103.4" r="1.2"/>
<circle cx="254.2" cy="116.5" r="1.2"/>
<circle cx="271.6" cy="103.4" r="1.2"/>
<circle cx="284" cy="116.6" r="1.2"/>
<circle cx="305.9" cy="103.4" r=".9"/>
<circle cx="305.9" cy="116.5" r=".9"/>
<circle cx="313.1" cy="103.4" r=".9"/>
<circle cx="313.1" cy="116.5" r=".9"/>
<circle cx="322.2" cy="116.5" r="1.2"/>
<circle cx="322.2" cy="103.4" r="1.2"/>
<circle cx="187.9" cy="129.7" r="1.2"/>
<circle cx="234.7" cy="129.7" r=".9"/>
<circle cx="241.9" cy="129.7" r=".9"/>
<circle cx="277.8" cy="129.7" r="1.2"/>
<circle cx="305.9" cy="129.7" r=".9"/>
<circle cx="313.1" cy="129.7" r=".9"/>
<circle cx="322.2" cy="129.7" r="1.2"/>
<circle cx="213.7" cy="180.7" r="1.2"/>
<circle cx="300" cy="180.7" r="1.2"/>
<circle cx="322.2" cy="180.7" r="1.2"/>
</g>
<g fill="#f00" stroke="#f00" stroke-width=".28">
<path d="M44.5 180.5v.4l121.4-.4zM44.5 180.9l121.4-.4-.4 .4zM165.9 180.5l-.4 .4 .4 12zM165.5 180.9l.4 12h-.4z"/>
<path d="M187.9 129.5v.4l45.9-.4zM187.9 129.9l45.9-.4v.4z"/>
<path d="M187.7 73.7v96.4h.4zM187.7 73.7h.4v96.4z"/>
<path d="M207.3 170.1v22.8h.4zM207.3 170.1h.4v22.8z"/>
<path d="M277.8 129.9h27.1v-.4zM277.8 129.5h27.1l-27.1 .4z"/>
<path d="M277.6 73.7l.4 96.2v-96.2zM277.6 73.7l.4 96.2-.4 .4zM278 169.9l-.4 .4 16.4-.4zM277.6 170.3l16.4-.4-.4 .4zM294 169.9l-.4 .4 .4 22.6zM293.6 170.3l.4 22.6h-.4z"/>
<path d="M187.9 170.3h19.6v-.4zM187.9 169.9h19.6l-19.6 .4z"/>
</g>
<path d="M130.8 140.2v52.7h.4zM130.8 140.2l.4-.4v53.1zM44.5 140.2h86.3l.4-.4zM44.5 139.8h86.7l-86.7 .4z" fill="#ff7f00" stroke="#ff7f00" stroke-width=".28"/>
<g fill="#00f" stroke="#00f" stroke-width=".28">
<path d="M181.7 103.2v.4l52.1-.4zM181.7 103.6l52.1-.4v.4z"/>
<path d="M181.5 103.4v89.5h.4zM181.5 103.4h.4v89.5z"/>
<path d="M181.5 73.7v29.7h.4zM181.5 73.7h.4v29.7z"/>
<path d="M271.4 103.4v89.5h.4zM271.4 103.4h.4v89.5zM271.4 73.7v29.7h.4zM271.4 73.7h.4v29.7z"/>
<path d="M271.6 103.6h33.3v-.4zM271.6 103.2h33.3l-33.3 .4z"/>
</g>
<g fill="#0f0" stroke="#0f0" stroke-width=".28">
<path d="M239.4 159.7v33.2h.4zM239.4 159.7l.4-.4v33.6zM194.1 159.7h45.3l.4-.4zM194.1 159.3h45.7l-45.7 .4z"/>
<path d="M193.9 73.7l.4 42.8v-42.8zM193.9 73.7l.4 42.8h-.4z"/>
<path d="M315.8 159.7v33.2h.5zM315.8 159.7l.5-.4v33.6zM284 159.7h31.8l.5-.4zM284 159.3h32.3l-32.3 .4z"/>
<path d="M284 116.3v.4l20.9-.4zM284 116.7l20.9-.4v.4z"/>
<path d="M277.6 73.7v42.9h.4zM277.6 73.7h.4v42.9z"/>
<path d="M283.8 73.7l.4 85.8v-85.8zM283.8 73.7l.4 85.8h-.4z"/>
<path d="M193.9 116.5l.4 43v-43zM193.9 116.5l.4 43h-.4z"/>
</g>
<g fill="#007fff" stroke="#007fff" stroke-width=".28">
<path d="M117.9 192.9l217.5 83.4v-83.4zM117.9 192.9l217.5 83.4h-217.5z"/>
<path d="M209.3 250.2v8.1l38-8.1zM209.3 258.3l38-8.1v8.1z"/>
<path d="M125.4 250.2v8.1l12.3-8.1zM125.4 258.3l12.3-8.1v8.1z"/>
<path d="M169.9 250.2v8.1l12.3-8.1zM169.9 258.3l12.3-8.1v8.1z"/>
<path d="M144.2 248.6v3l13-3zM144.2 251.6l13-3v3z"/>
<path d="M147.9 252.7v3.1l5.6-3.1zM147.9 255.8l5.6-3.1v3.1z"/>
<path d="M315.6 250.2v8.1l12.2-8.1zM315.6 258.3l12.2-8.1v8.1z"/>
<path d="M271.1 250.2v8.1l12.3-8.1zM271.1 258.3l12.3-8.1v8.1z"/>
<path d="M296.1 248.6v3l13-3zM296.1 251.6l13-3v3z"/>
<path d="M299.8 252.7v3.1l5.6-3.1zM299.8 255.8l5.6-3.1v3.1z"/>
<path d="M135.4 213.4v3l3.7-3zM135.4 216.4l3.7-3v3z"/>
<path d="M157.6 213.4v3l3.7-3zM157.6 216.4l3.7-3v3z"/>
<path d="M179.9 213.3v3.1l3.6-3.1zM179.9 216.4l3.6-3.1v3.1z"/>
<path d="M205.7 213.4v3l3.6-3zM205.7 216.4l3.6-3v3z"/>
<path d="M224.8 213.4v3l3.7-3zM224.8 216.4l3.7-3v3z"/>
<path d="M243.9 213.3v3.1l3.7-3.1zM243.9 216.4l3.7-3.1v3.1z"/>
<path d="M269.7 213.3v3.1l3.7-3.1zM269.7 216.4l3.7-3.1v3.1z"/>
<path d="M292 213.4v3l3.6-3zM292 216.4l3.6-3v3z"/>
<path d="M314.2 213.3v3.1l3.7-3.1zM314.2 216.4l3.7-3.1v3.1z"/>
</g>
<g fill="#ff0" stroke="#ff0" stroke-width=".28">
<path d="M198.7 261.8l55.8 14.5v-14.5zM198.7 261.8l55.8 14.5h-55.8z"/>
<path d="M160.5 261.8l31 14.5v-14.5zM160.5 261.8l31 14.5h-31z"/>
<path d="M261.7 261.8l31 14.5v-14.5zM261.7 261.8l31 14.5h-31z"/>
<path d="M127.9 192.9l18.6 14.4v-14.4zM127.9 192.9l18.6 14.4h-18.6z"/>
<path d="M150.2 192.9l18.6 14.4v-14.4zM150.2 192.9l18.6 14.4h-18.6z"/>
<path d="M172.4 192.9l18.6 14.4v-14.4zM172.4 192.9l18.6 14.4h-18.6z"/>
<path d="M198.2 192.9l18.6 14.4v-14.4zM198.2 192.9l18.6 14.4h-18.6z"/>
<path d="M236.5 192.9l18.6 14.4v-14.4zM236.5 192.9l18.6 14.4h-18.6z"/>
<path d="M262.3 192.9l18.6 14.4v-14.4zM262.3 192.9l18.6 14.4h-18.6z"/>
<path d="M284.5 192.9l18.6 14.4v-14.4zM284.5 192.9l18.6 14.4h-18.6z"/>
<path d="M306.7 192.9l18.6 14.4v-14.4zM306.7 192.9l18.6 14.4h-18.6z"/>
<path d="M122.3 261.8l18.6 14.5v-14.5zM122.3 261.8l18.6 14.5h-18.6z"/>
<path d="M312.4 261.8l18.6 14.5v-14.5zM312.4 261.8l18.6 14.5h-18.6z"/>
<path d="M144.5 261.8l12.4 14.5v-14.5zM144.5 261.8l12.4 14.5h-12.4z"/>
<path d="M220.4 192.9l12.4 14.4v-14.4zM220.4 192.9l12.4 14.4h-12.4z"/>
<path d="M296.4 261.8l12.4 14.5v-14.5zM296.4 261.8l12.4 14.5h-12.4z"/>
</g>
<g fill="none" stroke="#545454" stroke-width=".28">
<path d="M368.6 14.3h45.3v31h-45.3zM368.6 6.4h45.3v7.2h-45.3zM391.2 6.4v7.2M368.6 22.1h45.3M368.6 27.5h45.3M368.6 33.5h45.3M368.6 39.4h45.3M376.4 22.1v23.2M386.8 22.1v23.2M402.2 22.1v23.2M368.6 45.9h45.3v33.5h-45.3zM368.6 80h45.3v32.9h-45.3z"/>
<path d="M368.6 113.5h45.3v45.3h-45.3zM368.6 159.9h45.3v92.6h-45.3zM368.6 183.1h45.3M368.6 206.2h45.3M368.6 229.4h45.3M368.6 253.2h45.3v27.4h-45.3zM368.6 252.5h45.3M368.6 281.3h45.3v9.6h-45.3zM391.2 281.3v9.6"/>
</g>
<text font-size="11.2" x="198.4" y="238.5">DIN-RY8-N</text>
<g font-size="7">
<text x="177.8" y="32.6">MOTOR</text>
<text x="267.7" y="32.6">MOTOR</text>
<text x="172" y="42.1">CỬA CUỐN</text>
<text x="261.9" y="42.1">CỬA CUỐN</text>
<text x="85.9" y="52.9">MẠCH ĐIỂU KHIỂN</text>
<text x="92.6" y="62.5">MOTOR CỔNG</text>
</g>
<g font-size="4.2">
<text x="27.9" y="41.6">22</text>
<text x="28.2" y="48.4">21</text>
<text x="180.7" y="49.9">1</text>
<text x="186.8" y="49.9">2</text>
<text x="192.9" y="49.9">3</text>
<text x="199.2" y="49.9">4</text>
<text x="270.6" y="49.9">1</text>
<text x="276.7" y="49.9">2</text>
<text x="282.8" y="49.9">3</text>
<text x="289.1" y="49.9">4</text>
<text x="27.9" y="70.6">20</text>
<text x="27.7" y="77.4">19</text>
<text x="183.2" y="72.7" transform="rotate(-90 183.2 72.7)">OPEN</text>
<text x="189.4" y="72.7" transform="rotate(-90 189.4 72.7)">CLOSE</text>
<text x="195.6" y="72.7" transform="rotate(-90 195.6 72.7)">STOP</text>
<text x="201.8" y="72.7" transform="rotate(-90 201.8 72.7)">COMMON</text>
<text x="273.1" y="72.7" transform="rotate(-90 273.1 72.7)">OPEN</text>
<text x="279.3" y="72.7" transform="rotate(-90 279.3 72.7)">CLOSE</text>
<text x="285.5" y="72.7" transform="rotate(-90 285.5 72.7)">STOP</text>
<text x="291.7" y="72.7" transform="rotate(-90 291.7 72.7)">COMMON</text>
<text x="27.7" y="84.2">18</text>
<text x="27.7" y="91">17</text>
<text x="27.7" y="97.8">16</text>
<text x="27.7" y="104.6">15</text>
<text x="27.7" y="111.4">14</text>
<text x="27.7" y="118.1">13</text>
<text x="27.7" y="125">12</text>
<text x="28" y="131.8">11</text>
<text x="49.1" y="137.3">Fixed safety edge</text>
<text x="27.7" y="140.8">10</text>
<text x="29" y="148.2">9</text>
<text x="223.9" y="149.9">DẠNG 220V</text>
<text x="224.7" y="144.8">NÚT NHẤN</text>
<text x="295" y="144.8">NÚT NHẤN</text>
<text x="295.3" y="149.9">DẠNG 24V</text>
<text x="29" y="155">8</text>
<text x="29" y="161.8">7</text>
<text x="49.2" y="159">Common</text>
<text x="49.2" y="165.8">Common</text>
<text x="29" y="168.6">6</text>
<text x="29" y="175.4">5</text>
<text x="49.2" y="179">Open/Close</text>
<text x="29.1" y="182.2">4</text>
<text x="29" y="189">3</text>
<text x="29.1" y="195.8">2</text>
<text x="29.2" y="202.6">1</text>
<text x="136.2" y="216.4">1</text>
<text x="158.3" y="216.4">2</text>
<text x="180.5" y="216.4">3</text>
<text x="206.4" y="216.4">4</text>
<text x="225.1" y="216.4">N</text>
<text x="244.6" y="216.4">5</text>
<text x="270.4" y="216.4">6</text>
<text x="292.6" y="216.4">7</text>
<text x="314.9" y="216.4">8</text>
<text x="143.7" y="251.6">12-24V</text>
<text x="295.6" y="251.6">12-24V</text>
<text x="129.4" y="253.2">IN</text>
<text x="147.6" y="255.8">DC</text>
<text x="173.9" y="253.2">IN</text>
<text x="213.1" y="253.2">DRY CONTACT</text>
<text x="275.1" y="253.2">IN</text>
<text x="299.5" y="255.8">DC</text>
<text x="319.6" y="253.2">IN</text>
<text x="125.1" y="258.3">RS232</text>
<text x="169.5" y="258.3">RS485</text>
<text x="220.6" y="258.3">INPUTS</text>
<text x="270.8" y="258.3">RS485</text>
<text x="315.2" y="258.3">RS232</text>
<text x="371.5" y="264.3">SƠ ĐỒ NGUYÊN LÝ</text>
<text x="370.9" y="270.1">ĐIỂU KHIỂN MOTOR</text>
<text x="376.3" y="275.8">CỬA VÀ CỔNG</text>
<text x="396.8" y="287.6">NL-07</text>
</g>
<g font-size="3.5">
<text x="382.3" y="19.5">HIỆU ĐÍNH</text>
<text x="369.7" y="50.5">CHỦ ĐẦU TƯ</text>
<text x="369.8" y="84.6">TÊN CÔNG TRÌNH</text>
<text x="219.9" y="101.3">LÊN</text>
<text x="290.7" y="101.3">LÊN</text>
<text x="219.9" y="114.5">DỪNG</text>
<text x="290.7" y="114.5">DỪNG</text>
<text x="220.2" y="127.6">XUỐNG</text>
<text x="291" y="127.6">XUỐNG</text>
<text x="129.3" y="201.3">L1</text>
<text x="135.2" y="201.3">L2</text>
<text x="142.1" y="201.3">C</text>
<text x="151.5" y="201.3">L1</text>
<text x="157.5" y="201.3">L2</text>
<text x="164.4" y="201.3">C</text>
<text x="173.7" y="201.3">L1</text>
<text x="179.7" y="201.3">L2</text>
<text x="186.6" y="201.3">C</text>
<text x="199.5" y="201.3">L1</text>
<text x="205.5" y="201.3">L2</text>
<text x="212.4" y="201.3">C</text>
<text x="222.3" y="201.3">N</text>
<text x="228.5" y="201.3">N</text>
<text x="237.8" y="201.3">L1</text>
<text x="243.8" y="201.3">L2</text>
<text x="250.7" y="201.3">C</text>
<text x="263.6" y="201.3">L1</text>
<text x="269.6" y="201.3">L2</text>
<text x="276.5" y="201.3">C</text>
<text x="285.9" y="201.3">L1</text>
<text x="291.8" y="201.3">L2</text>
<text x="298.7" y="201.3">C</text>
<text x="308.1" y="201.3">L1</text>
<text x="314.1" y="201.3">L2</text>
<text x="321" y="201.3">C</text>
<text x="124" y="270.3">G</text>
<text x="129.3" y="270.3">Rx</text>
<text x="135.8" y="270.3">Tx</text>
<text x="146.6" y="270.3">+</text>
<text x="153.2" y="270.3">-</text>
<text x="160.7" y="270.3">Tx+</text>
<text x="167.3" y="270.3">Tx-</text>
<text x="174.7" y="270.3">G Rx+</text>
<text x="185.6" y="270.3">Rx-</text>
<text x="201" y="270.3">1</text>
<text x="207.1" y="270.3">2</text>
<text x="213.3" y="270.3">3</text>
<text x="219.5" y="270.3">4</text>
<text x="225.7" y="270.3">5</text>
<text x="231.9" y="270.3">6</text>
<text x="238.1" y="270.3">7</text>
<text x="244.3" y="270.3">8</text>
<text x="250.2" y="270.3">C</text>
<text x="262" y="270.3">Rx-Rx+</text>
<text x="275.9" y="270.3">G</text>
<text x="280.9" y="270.3">Tx-</text>
<text x="286.7" y="270.3">Tx+</text>
<text x="298.9" y="270.3">-</text>
<text x="304.7" y="270.3">+</text>
<text x="314.2" y="270.3">G</text>
<text x="319.5" y="270.3">Rx</text>
<text x="325.9" y="270.3">Tx</text>
<text x="370.1" y="287.4">TỈ LỆ:</text>
</g>
<g font-size="2.8">
<text x="369.8" y="26.1">LẦN</text>
<text x="377.6" y="26">NGÀY</text>
<text x="388.3" y="26.1">THIẾT KẾ</text>
<text x="403.2" y="26">DUYỆT</text>
<text x="370.2" y="74.7">Địa chỉ: .........................................</text>
<text x="370" y="78">......................................................</text>
<text x="370.2" y="104.8">Địa điểm xây dựng:</text>
<text x="370" y="108.1">......................................................</text>
<text x="370" y="111.4">......................................................</text>
<text x="370.3" y="118.6">CÔNG TY CỔ PHẦN CNTT-VIỄN</text>
<text x="377.7" y="122.5">THÔNG THẠNH ANH</text>
<text x="369.9" y="163.4">TỔNG GIÁM ĐỐC</text>
<text x="386.1" y="181.2">Nguyễn Hồng Thạnh</text>
<text x="369.8" y="186.6">CHỦ TRÌ THIẾT KẾ</text>
<text x="369.9" y="209.7">THIẾT KẾ</text>
<text x="379.4" y="204.7">KS. Vũ Trọng Nhân Nghĩa</text>
<text x="369.7" y="232.9">KIỂM TRA</text>
<text x="370.9" y="228.1">KS. Nguyễn Quang Nhật Trường</text>
<text x="379.4" y="251.1">KS. Vũ Trọng Nhân Nghĩa</text>
<text x="369.9" y="256.7">TÊN BẢN VẼ</text>
</g>
<g font-size="2.4">
<text x="26.7" y="55.7">J2</text>
<text x="31.8" y="55.4">(FC)</text>
</g>
<g font-size="2.1">
<text x="369.7" y="10.9">NGÀY HOÀN THÀNH</text>
<text x="23.6" y="63.3">LFCA</text>
<text x="31.3" y="63.3">LFCC</text>
<text x="370" y="149.4">Quận Tân Bình, HCM</text>
<text x="370.1" y="146.9">Địa chỉ: 121-123 Bạch Đằng, Phường 2,</text>
<text x="370" y="154.4">Email: info@thachanhitt.vn</text>
<text x="370.1" y="151.9">Website: https://thachanhitt.vn</text>
<text x="370.1" y="157">Tel: 091 888 2067</text>
<text x="391.1" y="157">Hotline: 1900 29 99 68</text>
</g>
</svg>
